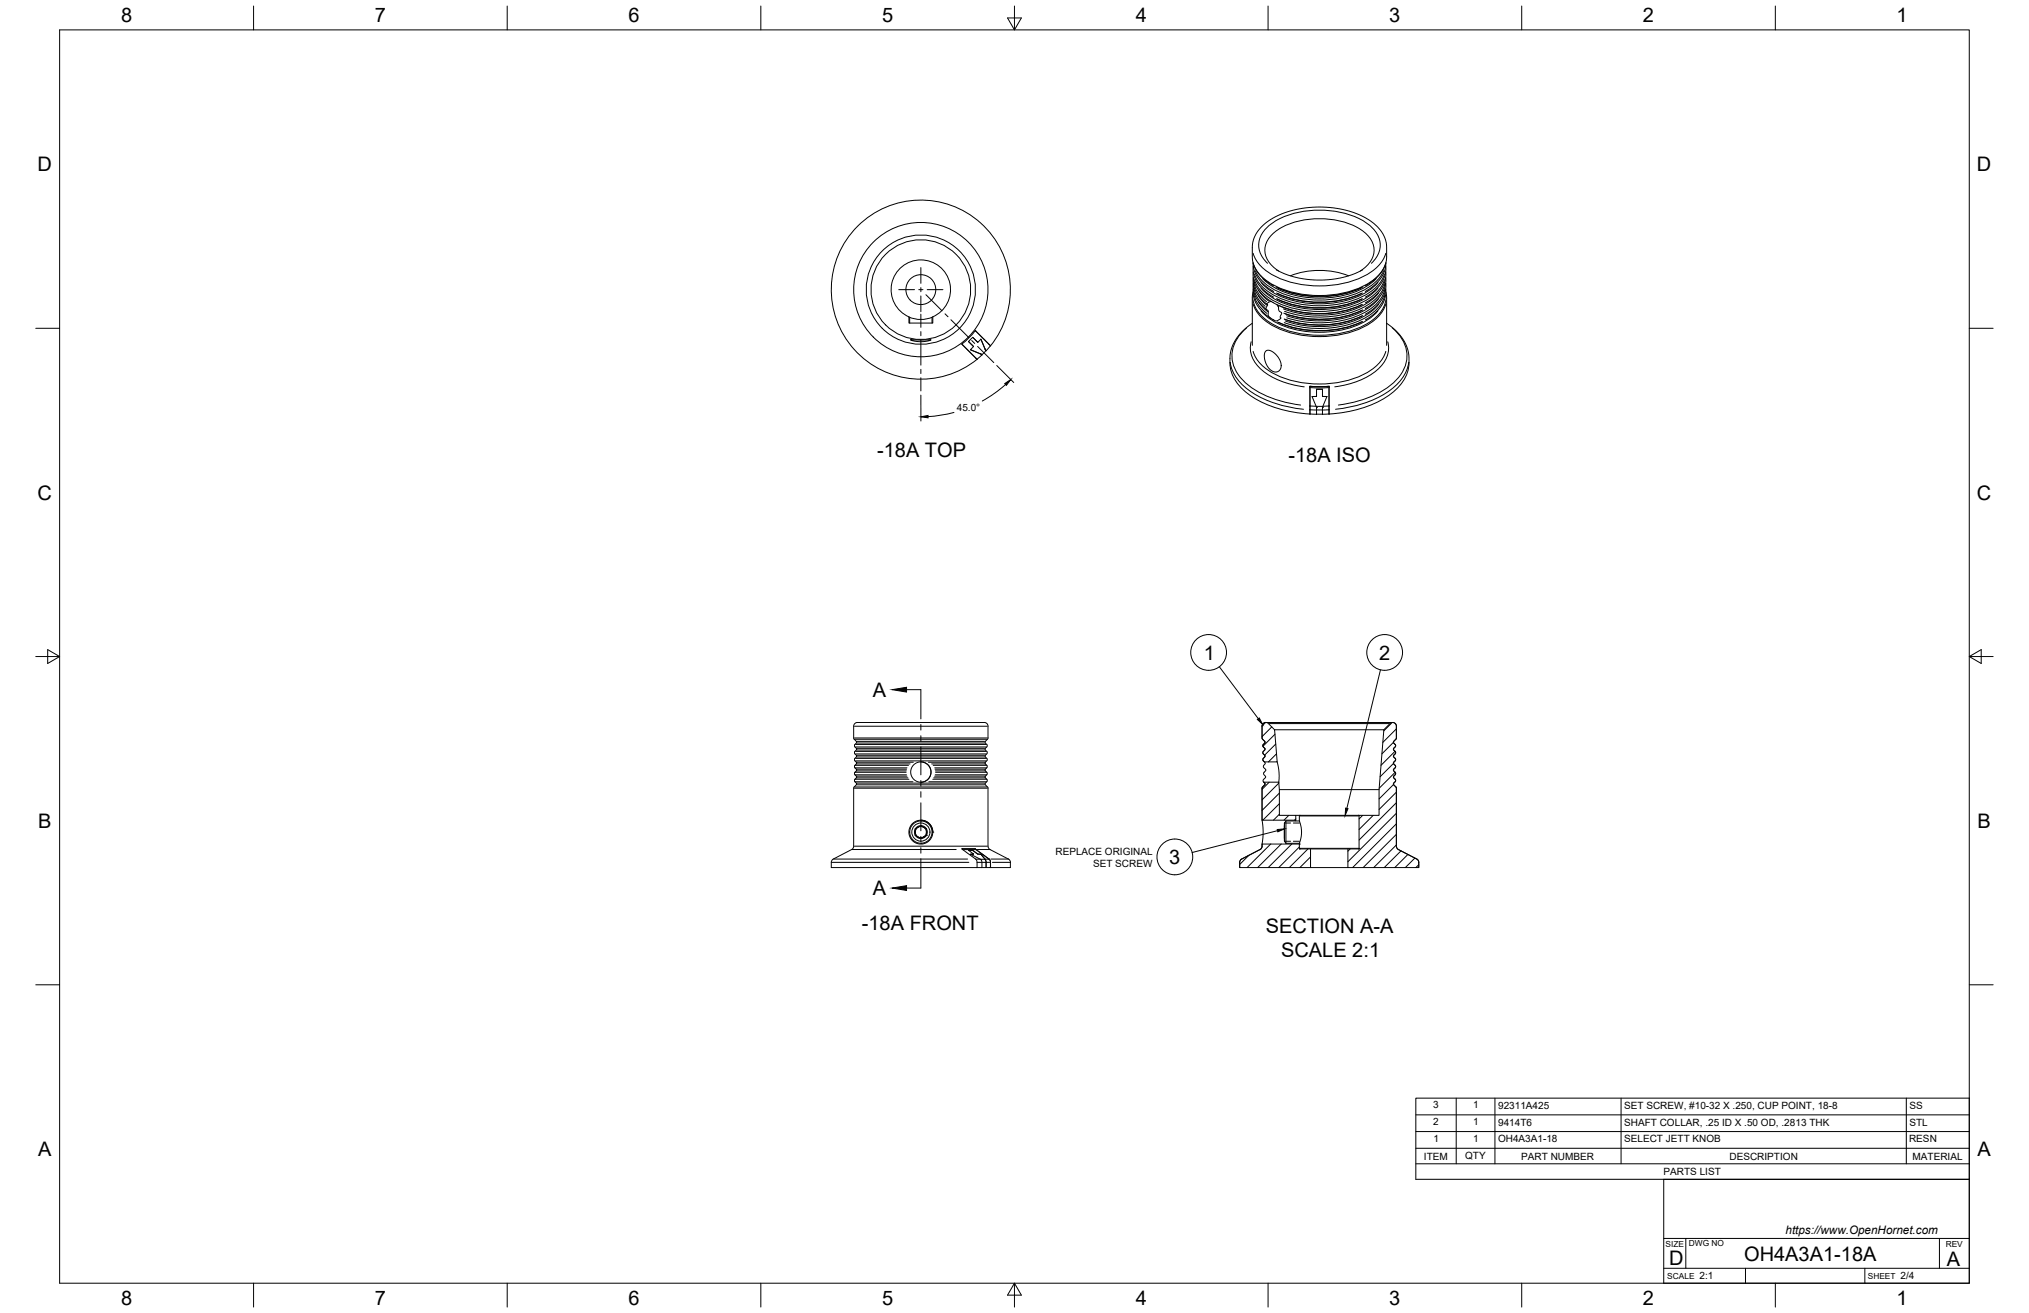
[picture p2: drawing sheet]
<svg xmlns="http://www.w3.org/2000/svg" width="864mm" height="559mm" viewBox="0 0 864 559" stroke-linecap="round" stroke-linejoin="round" font-family="sans-serif">
<!-- layer: Visible -->
<g fill="none" stroke="#000" stroke-width=".43">
<path d="M382.5 114.8a12.7 12.7 0 0 1 19.7 1.1 12.7 12.7 0 0 1-5.2 19v2.6h-10.1v-2.6a12.6 12.6 0 0 1-4.4-20.1zM533.3 111.8l.6 3.6 1.6 3 3 3.2 3.6 2.5M533.4 115.7l.2 3.6 1.9 3.9 2.8 3.1 5.4 3.6 .6 2.3 1.2 .9-.6 1.7 .3 .6-1.8 1.2-.9-.2-2.2-1.4-.6-1 .1-1.6-1-1 .7-1.6-.3-.4 .1-.3 1.2-.7h.7M533.4 118.1l.1 3 1 3 2.1 3 2.6 2.3M533.4 113.2l.2 3.7 1.9 3.9 2.6 2.9 4 2.8M543.2 114.8l3.4 1.7 4.1 1.3 4.2 .9 5.4 .5 5.1-.2 5.6-.8 5.1-1.5 3.9-1.9M544.2 115.3a10.4 10.4 0 0 1-5.6-10.6 16.1 16.1 0 0 1 11.8-10 36.2 36.2 0 0 1 28.9 3.1 10.2 10.2 0 0 1 5.3 10.6 12.2 12.2 0 0 1-5.6 6.9M549.2 117.4a34.5 34.5 0 0 1 24.8 0M589.8 118.1l-.2 3.6-1.8 3.9-2.7 3-4 2.7M589.8 115.7l-.2 3.6-1.6 3.5-3.1 3.5-3.8 2.6M589.8 113.2l-.2 3.7-1.8 3.9-2.7 2.9-4 2.8M589.9 111.8l-.6 3.6-1.6 3-3 3.2-3.6 2.5"/>
<path d="M387.2 135v2.5M396.7 135v2.5M397 134.9a12.7 12.7 0 0 1-10.2 0M533 137.6l-3.7 3-2.6 2.9-2 3.4-1 3.1a17.9 17.9 0 0 0 8.7 18.5 50.1 50.1 0 0 0 25.1 7.7M533.3 124.3l-.3 2.2v20.5M533.4 122.9l.2 3.5 1.4 3.3 2.6 3.3 3.3 2.4M533.4 120.5l.1 2.8 .9 3 2.3 3.3 2.3 2.1M541.8 136l.3 .2M542.1 121.6l-2.9-1.8-2.7-2.4-1.6-2.1-1.3-2.6-.6-2.7v-5.4l.5-2.7 1.1-2.3 1.5-2.2 2.4-2.3 3.2-2.2 3.2-1.6 7-2.2 8.7-1 5.4 .2 4 .6 4.5 1 3.8 1.4 3.2 1.6 3.2 2.2 2.4 2.3 1.5 2.2 1.1 2.3 .5 2.7v5.4l-.6 2.7-1.3 2.6-1.6 2.1-2.6 2.4-3 1.8M543.9 130.1l.3 .6M589.8 122.9l-.2 3.7-1.8 3.9-3.1 3.3-3.6 2.4M589.8 120.5l-.2 3.6-1.6 3.5-3.1 3.6-3.8 2.6"/>
<path d="M589.9 124.3l.3 2.2v20.5M590.2 137.6l3.8 3 2.5 2.9 2 3.4 1 3.1a17.9 17.9 0 0 1-8.7 18.5 50.1 50.1 0 0 1-25.1 7.7M387.6 144.6l8.7 .1-2 .5-2.9 .2-2.3-.2zM409.4 146.5l.3 .2M409.7 146.7l6.1 6.2M412.2 145.3l2.2 2.2M413 148.8l4.2 1.8M414 143.6l2.2 2.1M414.4 147.5h.1M415.1 140.7l.3 .3M415.1 140.7l-3 3.4-2.7 2.3M415.4 141l6.2 6.2"/>
<path d="M415.8 152.9h.1M416.2 145.7h.1M417.2 150.6l.7 .4M417.2 150.6h.1M417.2 150.6l.4 .1M417.5 144.4l2.2 4.8M417.5 144.4l1.8 4.1M417.5 144.4l-1.3 1.3-2.2-2.1-1.8 1.7 2.2 2.2-1.4 1.3 4.2 1.8M417.6 150.7h.1M417.6 150.7l.3 .3M417.9 151h.1M417.9 151.1l-2.1 1.8"/>
<path d="M419.2 148.5h.1M419.3 148.5l.1 .4M419.4 148.9h.1M419.4 148.9l.3 .4M419.7 149.2l-1.8 1.8M419.7 149.2v.1M421.6 147.2h.1M421.6 147.2l-1.9 2.1M421.6 147.2a38.1 38.1 0 0 0-21.1-61.1 38.1 38.1 0 0 0-45.7 45.7 38.1 38.1 0 0 0 61.1 21.1M538.6 149.6l.9-.5 1.3 .2 1.9 1.3 1.4 1.5 .9 1.9 .3 1.4-.3 1.6-.6 .9-1.2 .4-1.3-.2-1.2-.7-1.1-1.2-1.4-3.7v-1.7zM557.6 176.2l2.7 .1M557.6 165v11.2"/>
<path d="M557.6 164.4v.5M557.6 164.4v.6M557.6 164.4h.1M558.4 168.8l1.9-.1v-3h.7h1.9v3l1.9 .1M560.3 173.4v2.9M560.3 173.4h.1M560.3 165.7h.1M560.3 168.7h.1M562.9 176.3h-2.6M562.9 173.4v2.9M562.9 173.4h.1M562.9 165.7h.1"/>
<path d="M562.9 168.7h.1M564.8 168.8l-1.9-.1v-3h-2.6v3l-1.9 .1 1.9 4.6M564.8 168.8l-1.9 4.6M565.7 176.2l-2.8 .1M565.7 164.4h-8.2M565.7 165v11.2M565.7 164.4v.5M565.7 164.4v.6M565.7 164.4h.1M363.3 314.1v-5a2.47 2.47 0 0 1 3.2-1.6h51.8a1.91 1.91 0 0 1 2.2 1.6v5M363.3 314.1l1.3 1.6-.9 1.4 .2 .8M363.9 317.9l.7 1.1-.9 1.3 .9 1.6-.9 1.4 .9 1.6-.9 1.3 .8 1.2"/>
<path d="M420 317.9l-.7 1.1 .9 1.3-.9 1.6 .9 1.4-.9 1.6 .9 1.3-.8 1.2M420.5 314.1l-1.2 1.6 .9 1.4-.2 .8M537.2 314.1v-5a2.47 2.47 0 0 1 3.1-1.6h51.8a1.91 1.91 0 0 1 2.3 1.6l-.1 5M537.2 314.1l1.2 1.6-.9 1.4 .2 .8M537.7 307.9l.8-.4 .9 .1 3.1 3 1.1 13.7h-5.5l-.5-.7v-.7l.8-1-.9-1.5 .9-1.5-.9-1.5 .9-1.6-1.2-1.6v-5.2zM537.7 317.9l.7 1.1-.9 1.3 .9 1.6-.9 1.4 1 1.5-.8 1.5 1.1 1.5-1 1.4 .9 1.6-1.1 1.3 .8 1.7-1 1.1M542.5 310.6h46.5M593.8 317.9l-.7 1.1 .7 .8M593.8 319.8l.2 .5-.2 .6M593.8 316.8l.2 .5-.2 .6M594.1 314.6l-1 1.1 .7 1.1M594.4 314.1l-.3 .5"/>
<path d="M363.3 335.4v25.1l-.8 1-8.1 4.3-.5 .8-.1 2.6h62.1M363.6 334.9l-.3 .5M363.9 331.6l-.2 .8 .9 1.4-1 1.1M364.5 327.3l.1 .5-.9 1.4 .9 1.6-.7 .8M391.9 324.3l1.5 .2 1.4 .9 1 1.3 .5 1.8-.3 1.4-.7 1.4-1.5 1.2-1.9 .4M419.4 327.3l-.1 .5 .9 1.4-.9 1.6 .7 .8M420 331.6l.2 .8-.9 1.4 1 1.1M420.3 334.9l.2 .5M420.5 335.4l.1 25.1 .8 1 8.1 4.3 .6 1.2M537.2 335.4v13.7l.4 5.4-.4 6-.9 1-8.1 4.3-.5 .8-.1 2.6M537.4 334.9l-.2 .5M537.9 332.9h6.4l.2 14.1h7v2.1h-14.3v-13.7l1.2-1.6z"/>
<path d="M543.6 324.3l.8 4.4-.1 4.2M544.5 336.1h42.5M593.2 327.3l-.1 .5 .7 .9M593.8 329.8l-.7 1 .7 .8M593.8 332.7l-.7 1.1 1 1.1M593.8 323.8l-.7 1.1 .7 .8M593.8 320.9l-.7 1 .7 .8M593.8 326.8l-.6 .6M593.8 328.6l.2 .6-.2 .5M593.8 331.6l.2 .6-.2 .5M593.8 325.7l.2 .5-.2 .6M593.8 322.7l.2 .6-.2 .5"/>
<path d="M594.1 334.9l.3 .5M594.3 335.4v24.7l.4 1 .5 .4M389.6 355.5l2.3 1.4M389.6 352.8v2.7M389.6 354.2l.2 .9 .9 1.1M389.6 352.8a2.74 2.74 0 0 1 4.7 0M389.6 352.8l-.4 1.3 .4 1.4M389.6 355.5a2.74 2.74 0 0 0 4.7 0M390.7 352.1l-.9 1-.2 1M390.8 352a2.38 2.38 0 0 1 3.5 2.1 2.38 2.38 0 0 1-3.5 2.1M391.9 351.4l2.4 1.4M391.9 351.4l-2.3 1.4"/>
<path d="M391.9 358.9h.1M391.9 349.4h.1M392 349a5.1 5.1 0 0 1 5 5.1M394.3 355.5l-2.4 1.4M394.3 352.8v2.7M394.3 352.8v2.7l-2.4 1.4M394.3 355.5h.1M394.3 352.8l.4 1.3-.4 1.4M546.7 355.5v1.4zM546.7 351.4v4.1zM546.7 350.3v7.7zM546.7 358l.6 .9"/>
<path d="M547.3 349.4v9.5M547.3 358.9h5.7v.3h-15.8l-.1 1.2-.6 1-8.4 4.5-.5 1v2.3h30.2v-7.9M547.3 349.4l-.6 .9M551.5 349.1v.3M551.5 347h1.8M553 347.3v2.1h-5.7M553.3 347h24.9M553.3 347l-.3 .2M578.2 347h.2M578.2 347h8.8v-10.9l2-25.5 2.8-2.8 1.6-.2 .7 .6 .2 .8v5.2l-1.2 1.6 .9 1.5-.9 1.4 .9 1.6-.9 1.4 .9 1.5-.9 1.5 .9 1.5-.9 1.4 .9 1.5-.9 1.5 .9 1.5-.9 1.7 1.2 1.6 .1 25 .8 1.1 8.1 4.3 .6 1.1v2.3h-30.2v-7.9M409.4 361.3h5.7l.3 .3M412.3 361.9a4.6 4.6 0 0 1 3.9 1.6 2.74 2.74 0 0 1 2.8 1.9l.2 .3"/>
<path d="M414 361.9h.1M414.4 363.5l-1.3 .1M414.4 363.5h.1M415.1 361.2v.1M415.4 361.6l3.7 2.7a3.7 3.7 0 0 1 2.4 2.3l.1 .4M415.4 361.5l-.3-.3h-5.7l4 3a3.6 3.6 0 0 1 2.4 2.4l.1 2.6M415.4 361.5l5.7 4.2 .5 1.3M416.2 363.5h.1M417.5 363.5a5.2 5.2 0 0 1-3.5-1.6h-1.8l2.2 1.6h-1.4l4.3 2.2 .6 .8v2.7h-2M417.5 363.5l1.8 2.2M417.5 363.5v.1M419.2 365.7l.5 1.2v2.3h-1.8"/>
<path d="M419.3 365.7l.1 .2M419.3 365.7h-.1M419.4 365.9l.3 1v2.3h1.9v-2.2M419.4 365.9v.1M419.7 369.2h.1M421.6 369.2h.1M421.6 367v2.2h8.4v-2.2M553.1 361.2l.2 .1zM553.3 361.3h24.9M557.8 369.2h15.9M578.2 361.3l.2-.1zM595.2 361.5l8.1 4.3 .5 .8 .1 2.6"/>
<circle cx="391.9" cy="123.3" r="6.4"/>
<circle cx="391.9" cy="123.3" r="21.2"/>
<circle cx="391.9" cy="123.3" r="23.3"/>
<circle cx="391.9" cy="123.3" r="28.6"/>
<circle cx="391.9" cy="328.6" r="4.3"/>
<circle cx="391.9" cy="354.2" r="5.1"/>
<circle cx="392" cy="354.1" r="3.9"/>
<circle cx="392" cy="354.1" r="4.8"/>
</g>
<!-- layer: Visible Narrow -->
<g fill="none" stroke="#000" stroke-width=".43">
<path d="M533.4 111.9a18.3 18.3 0 0 0 11.4 10.7 44.8 44.8 0 0 0 38.5-2.6l3.7-3.1a12.4 12.4 0 0 0 2.8-5M533.4 107.8a18.3 18.3 0 0 0 11.4 10.7 44.8 44.8 0 0 0 38.5-2.5l3.7-3.2a12.4 12.4 0 0 0 2.8-5M533.6 119.5a12.6 12.6 0 0 0 5.5 8.9M533.9 119a18.1 18.1 0 0 0 11.3 10.5 43.9 43.9 0 0 0 37.6-2.5l3.7-3.1a12.3 12.3 0 0 0 2.8-4.9M533.9 116.6a18.1 18.1 0 0 0 11.3 10.5 43.9 43.9 0 0 0 37.6-2.5l3.7-3.1a12.3 12.3 0 0 0 2.8-4.9M534.3 115.2a21.9 21.9 0 0 0 15.1 10.9 43 43 0 0 0 34-4.4l3.4-3 2.1-3.5M537.4 118.6a34.7 34.7 0 0 0 26.1 8.2 33.5 33.5 0 0 0 22.3-8.2M539.5 112.1a9.9 9.9 0 0 1 .7-16.1 36.7 36.7 0 0 1 27.3-6.2 27.9 27.9 0 0 1 17.7 8.5 9.6 9.6 0 0 1-1.5 13.8M530.6 139.5a14.5 14.5 0 0 0-5.1 17.3 28.5 28.5 0 0 0 18.1 13.4l5.8 1.5 4.2 .7M533.3 127.6a15.9 15.9 0 0 0 9.8 11.1 44.1 44.1 0 0 0 40.1-1.7 14 14 0 0 0 6.7-9.4M533.4 129.4a18.3 18.3 0 0 0 11.4 10.7 44.8 44.8 0 0 0 38.5-2.6l3.7-3.2a12.4 12.4 0 0 0 2.8-4.9M533.6 121.9a12.4 12.4 0 0 0 4.9 8.5"/>
<path d="M533.6 124.3a12.7 12.7 0 0 0 5.6 9M535.6 125.9l1.3 1.7 2.2 2.3M535.6 128.3l1.7 2.3 2.3 2M535.6 123.5a16.2 16.2 0 0 0 4.5 4.7M536.7 132.3a30.7 30.7 0 0 0 21 9 37.8 37.8 0 0 0 26.8-7l2-2M536.7 122.6a30.7 30.7 0 0 0 21 9 37.8 37.8 0 0 0 26.8-7l2-2M536.7 120.2a30.7 30.7 0 0 0 21 8.9 37.8 37.8 0 0 0 26.8-6.9l2-2M543.1 122.1a45.2 45.2 0 0 0 37 0M543.3 129.5a44.8 44.8 0 0 0 36.6 0M543.3 127.1a44.8 44.8 0 0 0 36.6 0M543.3 124.7a44.8 44.8 0 0 0 36.6 0M543.7 137a43.9 43.9 0 0 0 35.8 0"/>
<path d="M543.7 127.3a43.9 43.9 0 0 0 35.8 0M543.7 124.9a43.9 43.9 0 0 0 35.8 0M543.7 122.5a43.9 43.9 0 0 0 35.8 0M579.6 129.7a44 44 0 0 1-35 .5M579.7 134.5a44.3 44.3 0 0 1-32.9 1.4M579.7 132.1a44.3 44.3 0 0 1-32.7 1.5M579.9 136.8a44.9 44.9 0 0 1-35.6 .5M580 131.9a45.2 45.2 0 0 1-33.6 1.4M580 134.3a45.2 45.2 0 0 1-33.4 1.5M586.8 124.6a29.7 29.7 0 0 1-20.7 9.3 44.7 44.7 0 0 1-19.8-2.4M586.8 129.5a29.4 29.4 0 0 1-20.1 9.2 45.2 45.2 0 0 1-19.7-2.1M586.8 127a29.7 29.7 0 0 1-21.2 9.4 45.1 45.1 0 0 1-18-2"/>
<path d="M589.4 125.6a17.1 17.1 0 0 1-10.9 10.9 45.7 45.7 0 0 1-31.9 .8M589.4 120.7a17.1 17.1 0 0 1-10.8 11 45.7 45.7 0 0 1-31.8 .8M589.4 123.1a17.6 17.6 0 0 1-11.8 11.4 46.1 46.1 0 0 1-29.9 .8M592.6 139.5a14.5 14.5 0 0 1 5.1 17.3 28.5 28.5 0 0 1-18.1 13.4l-5.8 1.5-4.2 .7M523.6 154.2a19.9 19.9 0 0 0 11.4 14.1 51.3 51.3 0 0 0 19.8 5.9M532.5 145.4a12 12 0 0 0 5.4 12.8 35.1 35.1 0 0 0 17.2 6.4M533.4 149.5a18.3 18.3 0 0 0 11.4 10.8 44.8 44.8 0 0 0 38.5-2.6l3.7-3.2a12.4 12.4 0 0 0 2.8-5M590.7 145.4a12 12 0 0 1-5.4 12.8 35.1 35.1 0 0 1-17.2 6.4M599.6 154.2a19.9 19.9 0 0 1-11.4 14.1 51.2 51.2 0 0 1-19.8 5.9M557.6 164.9v.1M557.6 172.8h.1M557.6 174.4h.1"/>
<path d="M557.7 172.8l2.3 .1M557.7 174.4l2.5 .1M560.3 174.5h.1M562.8 174.5h-2.3M562.9 174.5h.1M562.9 172.9h-2.6M565.3 165h-7.3M565.5 174.4l-2.5 .1M565.5 172.8l-2.3 .1M565.7 164.9v.1M565.7 172.8h.1M565.7 174.4h.1"/>
<path d="M363.7 314.1h56.5M363.7 309.1h56.5M363.9 314.6h56M364.2 319.8h55.4M364.2 317.9h55.4M364.2 316.8h55.4M364.8 319.2h54.3M364.8 318.5h54.3M364.8 316.2h54.3M364.8 315.5h54.3M540.2 308h51.1M363.7 335.4h56.5"/>
<path d="M363.9 334.9h56M364 331.6h22.9M364 329.8h21.8M364 328.7h21.7M364 326.8h22M364 325.7h22.7M364 332.7h24.6M364.2 323.8h55.4M364.2 322.7h55.4M364.2 320.9h55.4M364.5 328.1h21.2M364.5 327.4h21.4"/>
<path d="M364.6 331h21.8M364.6 330.3h21.5M364.6 325.1h22.7M364.6 324.4h24.1M364.8 333.3h54.3M364.8 334h54.3M364.8 322.2h54.3M364.8 321.4h54.3M395.2 324.4h24.1M395.3 332.7h24.6M396.5 325.1h22.8M397 331.6h22.9"/>
<path d="M397.2 325.7h22.7M397.4 331h21.9M397.8 330.3h21.5M397.8 326.8h22.1M398 327.4h21.3M398.1 329.8h21.8M398.1 328.1h21.2M398.2 328.7h21.7M397 354.1h.1M553 359.2l.1 2M553 359.2h.1M553 349.4l1 4.3-.2 2.4-.8 2.8"/>
<path d="M553.2 347.3h25.1M578.4 347.1v14.1M578.4 347.1h.1M354.1 367h58.3M354.9 365.6h56.9M362.7 361.5h44.3M363.7 360.1h56.5M410.1 361.6h5.1M415.4 365.7h1.7M415.4 361.5v.1M416 367h1.8M416 361.5h5.3"/>
<path d="M417.4 365.7h1.7M418 367h3.6M421 365.6l-1.6 .1M421.8 365.6h7.4M422.4 367h7.6M553.1 361.2h.1M553.2 361h25.1M578.4 361.2h.1"/>
</g>
<!-- layer: Hidden -->
<path d="M546.7 350.3h2.6M546.7 358h2.6M550.5 350.3h2.6M550.5 358h2.6" fill="none" stroke="#000" stroke-width=".43"/>
<!-- layer: Border -->
<g fill="none" stroke="#000" stroke-width=".43">
<path d="M25.4 12.7h812.8v533.4h-812.8zM107.9 2.6v10.1M215.9 2.6v10.1M323.8 2.6v10.1M428.8 7.6h5.9l-2.9 5.1zM431.8 2.6v10.1M539.7 2.6v10.1M647.7 2.6v10.1M755.6 2.6v10.1M15.2 139.7h10.2M838.2 139.7h10.1M15.2 279.4h10.2"/>
<path d="M20.3 276.5l5.1 2.9-5.1 3zM838.2 279.4l5.1-2.9v5.9zM838.2 279.4h10.1M15.2 419.1h10.2M838.2 419.1h10.1M107.9 546.1v10.2M215.9 546.1v10.2M323.8 546.1v10.2M431.8 546.1l2.9 5.1h-5.9zM431.8 546.1v10.2M539.7 546.1v10.2M647.7 546.1v10.2"/>
<path d="M755.6 546.1v10.2"/>
</g>
<!-- layer: Titleblock -->
<path d="M708.1 501.9h130.1v44.2h-130.1zM708.1 539.8h130.1M708.1 527.1h130.1M717.5 527.1v12.7M742.9 539.8v6.3M793.7 539.8v6.3M825.5 527.1v12.7" fill="none" stroke="#000" stroke-width=".43"/>
<!-- layer: Hatching -->
<g fill="none" stroke="#000" stroke-width=".43">
<path d="M538.6 307.5l-1.4 1.5M541.3 309.4l-4.1 4.1M542.7 312.5l-5.2 5.1M543 316.6l-4.8 4.8M592.5 307.5l-3.5 3.6M593.1 316l-4.9 4.8M593.8 319.7l-6 6M594.3 310.2l-5.7 5.8M540.2 332.9l-3 3M543.3 320.8l-3.4 3.5M544.3 333.3l-7.1 7.1M544.6 337.5l-7.4 7.4"/>
<path d="M593.1 324.9l-5.7 5.7M593.1 333.9l-6.1 6.1M593.8 328.7l-6.8 6.8M594.3 337.1l-7.3 7.4M540.8 359.2l-10 10M544.6 342l-7.1 7.1M544.6 346.5l-2.6 2.6M545.3 359.2l-10 10M548.6 347l-2.1 2.1M549.8 359.2l-10 10M551.5 348.5l-.5 .6M580 347l-1.5 1.5"/>
<path d="M584.5 347l-6 6M594.3 341.6l-15.8 15.9M594.3 346.1l-20.6 20.7M594.3 350.6l-18.6 18.6M594.3 355.1l-14.1 14.1M594.3 359.6l-9.6 9.6M531.5 364l-3.8 3.9M553.1 360.4l-8.8 8.8M556.7 361.3l-7.9 7.9M557.8 364.7l-4.5 4.5M557.8 369.2h.1M574.7 361.3l-1 1"/>
<path d="M596.3 362.1l-7.1 7.1M599.2 363.6l-5.5 5.6M602.2 365.2l-4 4M603.9 368l-1.2 1.2"/>
</g>
<!-- layer: Section Lines -->
<path d="M385.8 293.5h6.1v12.5M391.9 308.4v2.3M391.9 313.1v2.4M391.9 317.9v11.9M391.9 332.2v2.3M391.9 336.9v2.4M391.9 341.7v11.9M391.9 356v2.4M391.9 360.7v2.4M391.9 365.5v12.5h-6.1" fill="none" stroke="#000" stroke-width=".43"/>
<path d="M379.8 293.5l6-1v2zM379.8 378l6-1.1v2.1z" fill="#000" stroke="#000" stroke-width=".43"/>
<!-- layer: Balloons -->
<g fill="none" stroke="#000" stroke-width=".43">
<circle cx="514.4" cy="277.7" r="7.6"/>
<circle cx="589.4" cy="277.7" r="7.6"/>
<circle cx="500.1" cy="364.7" r="7.6"/>
</g>
<!-- layer: 0 -->
<path d="M535.2 306.2l.8-.6 1.4 2.7zM543.6 353l3.1-.2-2.8 1.2zM572.7 343.9l1 .2-1.2 2.9z" fill="#000" stroke="#000" stroke-width=".43"/>
<path d="M519 283.8l16.6 22.1M587.6 285.1l-14.3 58.9M543.8 353.5l-36.4 9.3" fill="none" stroke="#000" stroke-width=".43"/>
<!-- layer: Smart Centers -->
<g fill="none" stroke="#000" stroke-width=".43">
<path d="M391.9 113.9v6.7M382.5 123.3h6.8M391.1 123.3h1.7M391.9 122.4v1.8M391.9 125.9v6.8M391.9 133.7v5.6M394.1 125.4l6.9 6.9M394.6 123.3h6.7M402.2 133.6l1.3 1.2M404.7 136.1l7.6 7.6M391.9 141.1v1.8M391.9 144.7v10.7"/>
<path d="M391.9 157.2v1.8M413.6 144.9l1.3 1.3M416.1 147.4l6.9 6.9M391.9 160.8v5.6"/>
</g>
<!-- layer: FD_Dimensions -->
<path d="M424.2 155.6l7.3 7.2M391.9 168.1l.1 11.1M406 175.5l-5.9 1.3-5.1 .5M428 163.6l-5.2 4.1-4.7 3" fill="none" stroke="#000" stroke-width=".43"/>
<path d="M392 177.4l3-.6v1zM427.7 163.3l2.5-1.8-1.9 2.5z" fill="#000" stroke="#000" stroke-width=".43"/>
<!-- layer: Parts Lists -->
<path d="M602.6 467.4h235.6v34.5h-235.6zM602.6 474.5h235.6M619.8 467.4v27.9M636.3 467.4v27.9M690 467.4v27.9M811.4 467.4v27.9M602.6 495.3h235.6M602.6 488.7h235.6M602.6 481.6h235.6" fill="none" stroke="#000" stroke-width=".43"/>
<g font-size="8.5">
<text x="51.6" y="9.4">8</text>
<text x="159.5" y="9.4">7</text>
<text x="267.5" y="9.4">6</text>
<text x="375.4" y="9.3">5</text>
<text x="483.4" y="9.4">4</text>
<text x="591.3" y="9.4">3</text>
<text x="699.3" y="9.4">2</text>
<text x="807.2" y="9.4">1</text>
<text x="16" y="72.9">D</text>
<text x="841.4" y="72.9">D</text>
<text x="373.3" y="194.6">-18A TOP</text>
<text x="548.4" y="196.5">-18A ISO</text>
<text x="16" y="212.6">C</text>
<text x="841.4" y="212.6">C</text>
<text x="512.4" y="280.8">1</text>
<text x="587.1" y="280.8">2</text>
<text x="371.5" y="296.6">A</text>
<text x="16.2" y="352.3">B</text>
<text x="841.7" y="352.3">B</text>
<text x="497.7" y="367.7">3</text>
<text x="371.5" y="381">A</text>
<text x="366.8" y="395.8">-18A FRONT</text>
<text x="538.7" y="397">SECTION A-A</text>
<text x="545.3" y="407.2">SCALE 2:1</text>
<text x="16.2" y="492">A</text>
<text x="841.7" y="492">A</text>
<text x="710.4" y="538.4">D</text>
<text x="742.4" y="536.7">OH4A3A1-18A</text>
<text x="828.7" y="538.8">A</text>
<text x="51.6" y="555.5">8</text>
<text x="159.5" y="555.5">7</text>
<text x="267.5" y="555.5">6</text>
<text x="375.4" y="555.4">5</text>
<text x="483.4" y="555.5">4</text>
<text x="591.3" y="555.5">3</text>
<text x="699.3" y="555.5">2</text>
<text x="807.2" y="555.5">1</text>
</g>
<text font-size="5" x="760" y="525.2">https://www.OpenHornet.com</text>
<g font-size="4.3">
<text x="407.2" y="175">45.0°</text>
<text x="449.2" y="363.7">REPLACE ORIGINAL</text>
<text x="465.2" y="368.9">SET SCREW</text>
<text x="610" y="471.7">3</text>
<text x="627" y="471.7">1</text>
<text x="637.6" y="472">92311A425</text>
<text x="691.3" y="472">SET SCREW, #10-32 X .250, CUP POINT, 18-8</text>
<text x="812.7" y="472">SS</text>
<text x="610.1" y="478.8">2</text>
<text x="627" y="478.8">1</text>
<text x="637.6" y="479.1">9414T6</text>
<text x="691.3" y="479.1">SHAFT COLLAR, .25 ID X .50 OD, .2813 THK</text>
<text x="812.7" y="479.1">STL</text>
<text x="610.2" y="485.9">1</text>
<text x="627" y="485.9">1</text>
<text x="637.6" y="486.2">OH4A3A1-18</text>
<text x="691.3" y="486.2">SELECT JETT KNOB</text>
<text x="812.6" y="486.2">RESN</text>
<text x="606.1" y="493.5">ITEM</text>
<text x="623.6" y="493.4">QTY</text>
<text x="647.5" y="493.5">PART NUMBER</text>
<text x="736.1" y="493.5">DESCRIPTION</text>
<text x="814" y="493.5">MATERIAL</text>
<text x="708.1" y="500.1">PARTS LIST</text>
<text x="723.4" y="544.5">2:1</text>
<text x="809" y="544.5">2/4</text>
</g>
<g font-size="3.5">
<text x="708.9" y="530.9">SIZE</text>
<text x="718.9" y="530.5">DWG NO</text>
<text x="828.2" y="530.9">REV</text>
<text x="709.6" y="544.2">SCALE</text>
<text x="795" y="544.2">SHEET</text>
</g>
</svg>
